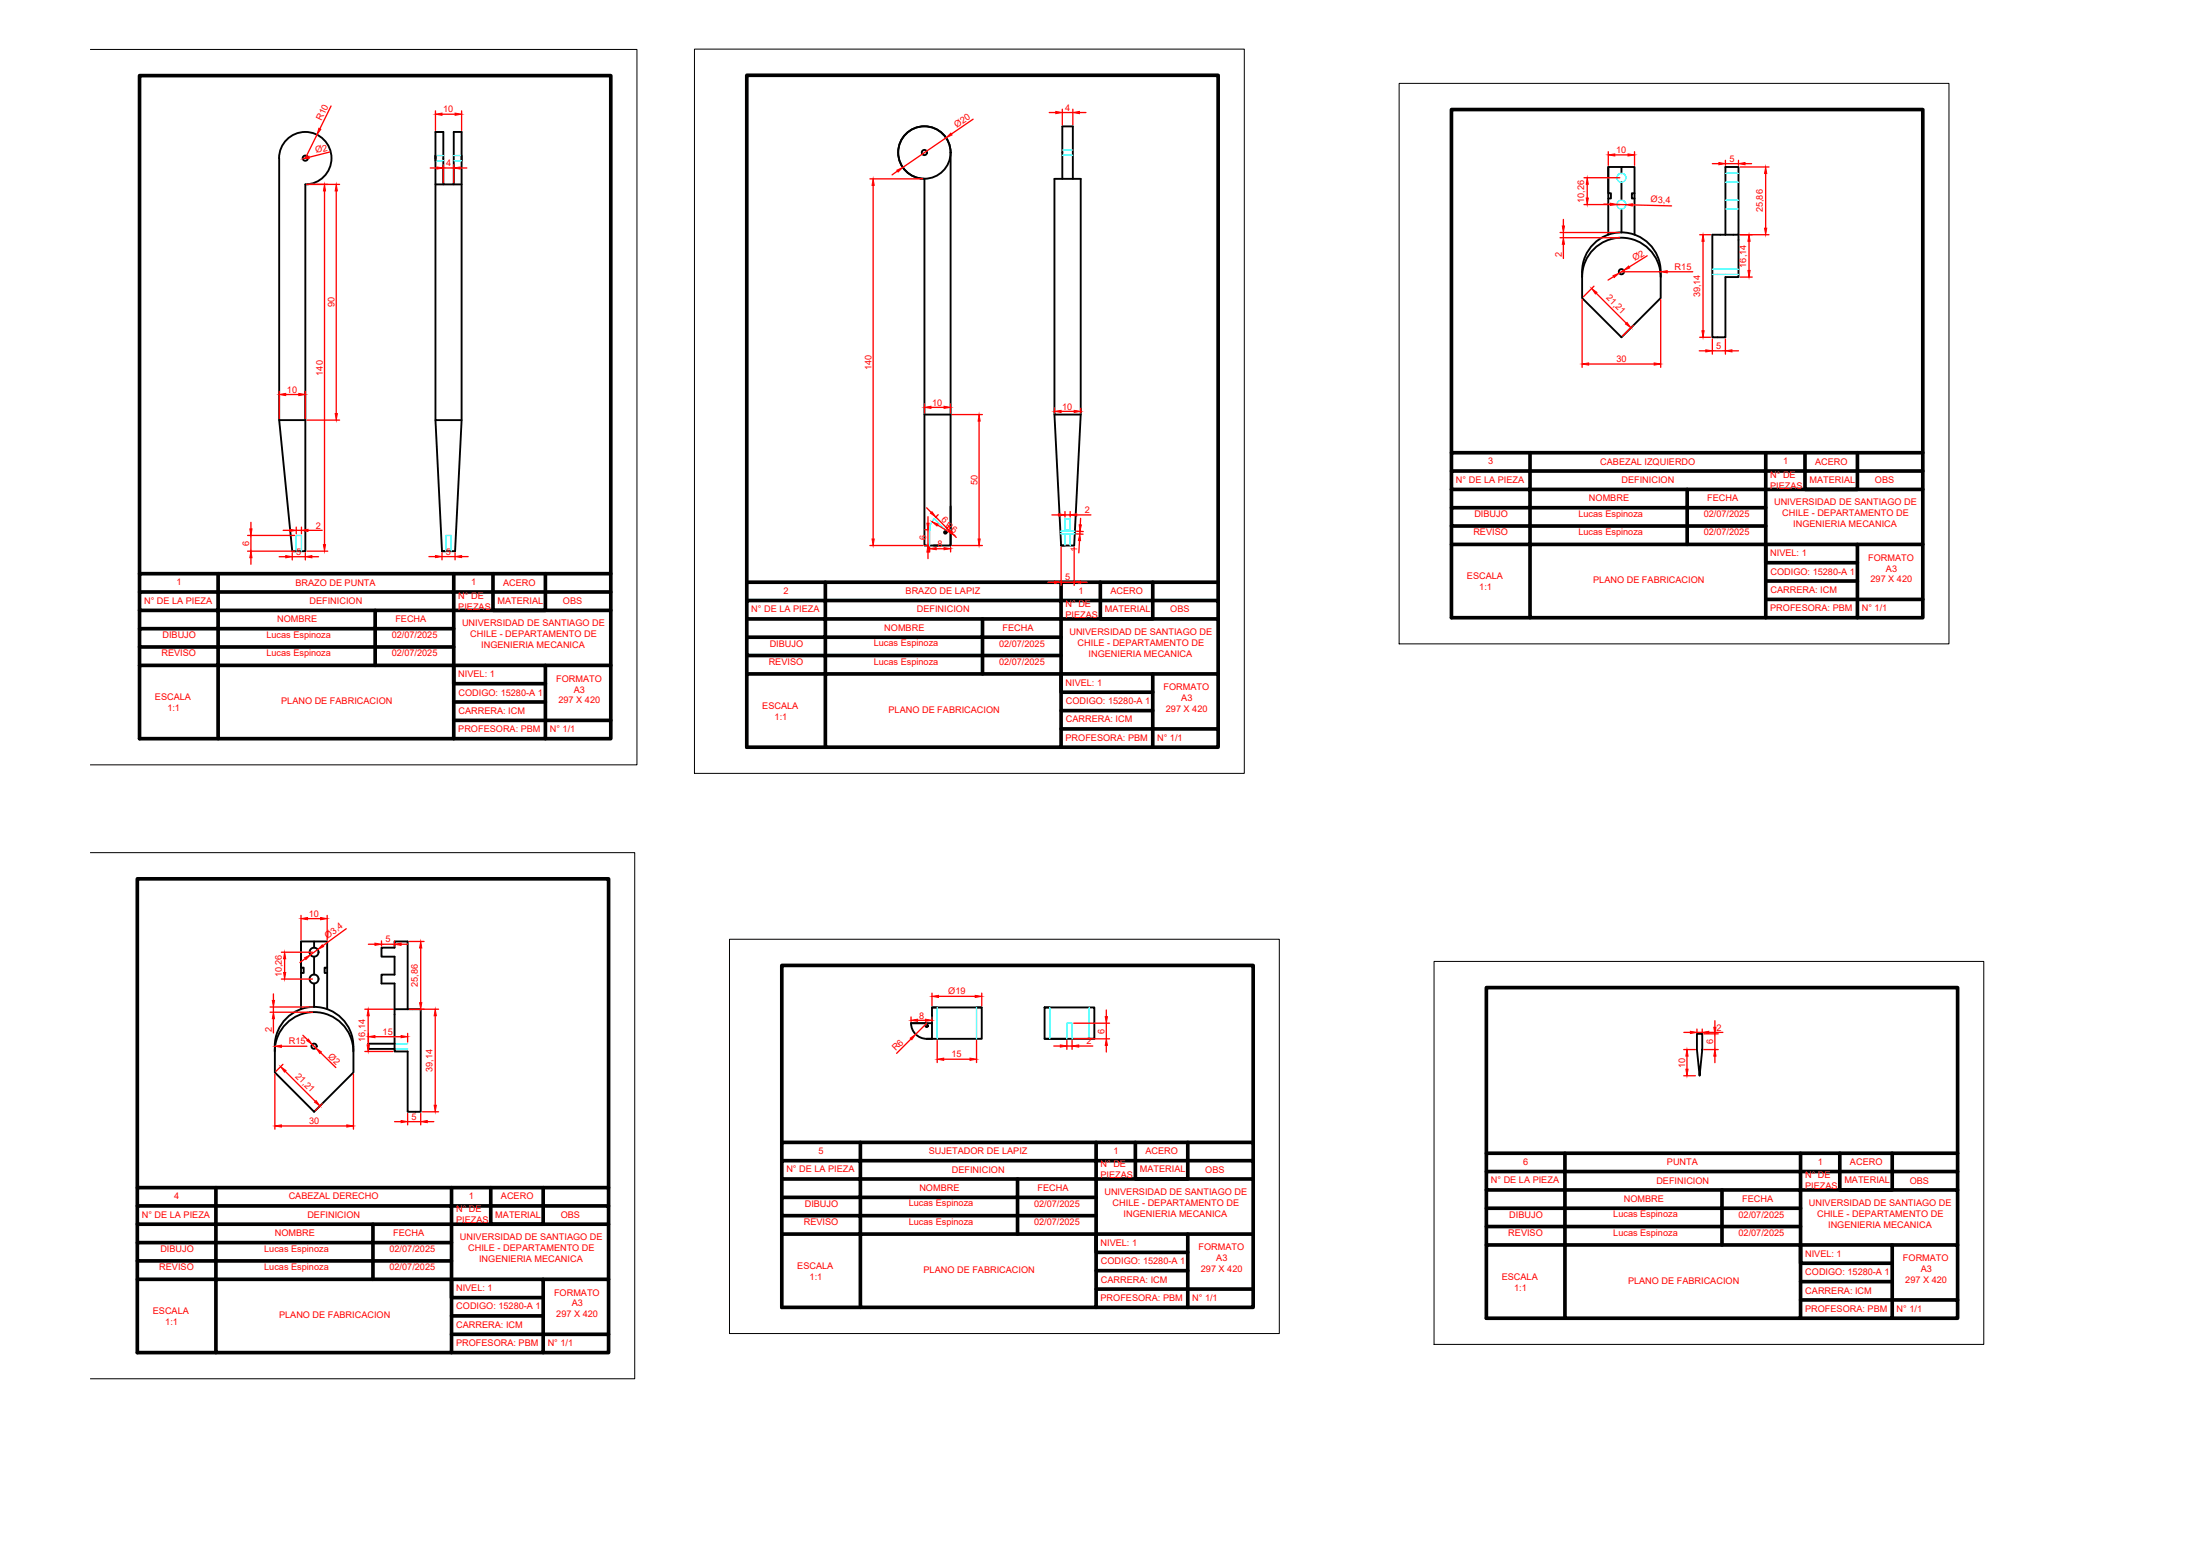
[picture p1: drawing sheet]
<svg xmlns="http://www.w3.org/2000/svg" width="420mm" height="297mm" viewBox="0 0 420 297" stroke-linecap="round" stroke-linejoin="round" font-family="sans-serif">
<!-- layer: margen -->
<g fill="none" stroke="#000" stroke-width=".7">
<path d="M277.2 89.9v-3.5h90v3.5M277.2 86.4v-65.5h90v65.5M277.2 93.4v3.5M292.2 86.4v3.5h45v3.5h30v10.5M322.2 93.4v3.5h-30v3.5h45M337.2 86.4v3.5h30v3.5M337.2 96.9h-15v7M344.7 86.4v7h10v-7M26.6 113v-3.5h90v3.5M26.6 109.5v-95.1h90v95.1M26.6 116.5v3.5M41.7 109.5v3.5h45v3.5h29.9v10.5"/>
<path d="M71.6 116.5v3.5h-29.9v3.5h45M86.7 109.5v3.5h29.9v3.5M94.1 109.5v7h10.1v-7M142.6 114.6v-3.5h90v3.5M142.6 111.1v-96.7h90v96.7M142.6 118.2v3.4M157.6 111.1v3.5h45v3.6h30v10.5M187.6 118.2v3.4h-30v3.5h45M202.6 111.1v3.5h30v3.6M210.1 111.1v7.1h10.1v-7.1M277.2 100.4v3.5M292.2 103.9h45v14h-45z"/>
<path d="M337.2 103.9v-10.5h-45v-3.5h-15v3.5h15v3.5h-15v3.5h15v3.5h-15v14h15M337.2 103.9h17.5v14h-17.5M337.2 114.4h30v3.5h-12.5M337.2 103.9v3.5h17.5M337.2 110.9h17.5M354.7 103.9h12.5v10.5M26.6 123.5v3.5M41.7 127h45v14h-45zM86.7 127v-10.5h-45v-3.5h-15.1v3.5h15.1v3.5h-15.1v3.5h15.1v3.5h-15.1v14h15.1M86.7 127h17.5v14h-17.5M86.7 137.5h29.9v3.5h-12.4M86.7 127v3.5h17.5"/>
<path d="M86.7 134h17.5M86.7 120h-15.1v7M104.2 127h12.4v10.5M142.6 125.1v3.6M157.6 128.7h45v13.9h-45zM202.6 128.7v-10.5h-45v-3.6h-15v3.6h15v3.4h-15v3.5h15v3.6h-15v13.9h15M202.6 128.7h17.6v13.9h-17.6M202.6 139.1h30v3.5h-12.4M202.6 128.7v3.4h17.6M202.6 135.7h17.6M202.6 121.6h-15v7.1M220.2 128.7h12.4v10.4"/>
<path d="M149.3 218.1v-33.8h90v33.8M164.3 218.1v3.5h45v3.5h30v10.5M209.3 218.1v3.5h30v3.5M216.8 218.1v7h10v-7M26.2 230.2v-3.5h90v3.5M26.2 226.7v-58.9h90v58.9M26.2 233.7v3.5M41.2 226.7v3.5h45v3.5h30v10.5M71.2 233.7v3.5h-30v3.5h45M86.2 226.7v3.5h30v3.5M86.2 237.2h-15v7M93.7 226.7v7h10v-7"/>
<path d="M149.3 221.6v-3.5h90v3.5M149.3 225.1v3.5M149.3 232.1v3.5M164.3 235.6h45v14h-45zM194.3 225.1v3.5h-30v3.5h45M209.3 235.6v-10.5h-45v-3.5h-15v3.5h15v3.5h-15v3.5h15v3.5h-15v14h15M209.3 235.6h17.5v14h-17.5M209.3 235.6v3.5h17.5M209.3 228.6h-15v7M226.8 235.6h12.5v10.5M283.9 223.6v-3.4h90v3.4M283.9 220.2v-31.7h90v31.7"/>
<path d="M283.9 227.2v3.5M283.9 234.1v3.6M298.9 237.7h45v14h-45zM298.9 220.2v3.4h45v3.6h30v10.5M328.9 227.2v3.5h-30v3.4h45M343.9 237.7v-10.5h-45v-3.6h-15v3.6h15v3.5h-15v3.4h15v3.6h-15v14h15M343.9 237.7h17.5v14h-17.5M343.9 237.7v3.5h17.5M343.9 220.2v3.4h30v3.6M343.9 230.7h-15v7M351.4 220.2v7h10v-7M361.4 237.7h12.5v10.5"/>
<path d="M26.2 240.7v3.5M41.2 244.2h45v14h-45zM86.2 244.2v-10.5h-45v-3.5h-15v3.5h15v3.5h-15v3.5h15v3.5h-15v14h15M86.2 244.2h17.5v14h-17.5M86.2 254.7h30v3.5h-12.5M86.2 244.2v3.5h17.5M86.2 251.2h17.5M103.7 244.2h12.5v10.5M209.3 246.1h30v3.5h-12.5M209.3 242.6h17.5M343.9 248.2h30v3.5h-12.5M343.9 244.7h17.5"/>
</g>
<!-- layer: contorno -->
<g fill="none" stroke="#000" stroke-width=".36">
<path d="M53.3 30.2a5 5 0 0 1 5-5 5 5 0 0 1 5 5 5 5 0 0 1-5 5v70h-2.5M53.3 30.2v50l2.5 25h.8M83.2 25.2h1.5v10h2v-10h1.5v55l-1.3 25h-2.5l-1.2-25M83.2 29.7v1M83.2 35.2h1.5M84.7 25.2h-1.5v55h5M86.7 35.2h1.5M88.2 29.7v1M181.5 29.1a5 5 0 0 0-5-5 5 5 0 0 0-5 5 5 5 0 0 0 5.1 5v70h2.4M181.5 29.1v50M202.9 24.1h2v10h-2zM202.9 34.1h-1.5v45h5"/>
<path d="M204.9 34.1h1.5v45l-1.3 25h-2.5l-1.2-25M307.1 31.9v5h.6v1h-.6M309.7 33.1v-1.2h2.5v12.9M309.7 31.9h-2.6v12.9M309.7 34.8v3.4M309.7 39.9v4.5M312.2 36.9h-.5v1h.5M302.2 51.9v5l7.5 7.5 7.5-7.5v-5M302.2 51.9a7.5 7.5 0 0 1 7.5-7.5 7.5 7.5 0 0 1 7.5 7.5M302.2 52.9a7.5 7.5 0 0 1 7.5-7.5 7.5 7.5 0 0 1 7.5 7.5M329.5 44.8v-12.9h2.5v12.9h-5v19.6h2.5v-11.5h2.5v-8.1M176.6 79.1h4.9"/>
<path d="M181.5 79.1v25h-2.5M53.3 80.2h5M181.5 96.6v7.5M178.3 104.1h.7M57.5 179.7v5h.5v1h-.5M60 179.7h-2.5v13M60 180.9v-1.2h2.5v13M60 182.6v3.5M60 187.7v4.5M62.5 184.7h-.5v1h.5M67.5 199.7a7.5 7.5 0 0 0-7.5-7.5 7.5 7.5 0 0 0-7.5 7.5v5l7.5 7.5 7.5-7.5v-5M75.4 192.7h4.9v19.5h-2.4v-11.5h-2.5v-13h-2.5v-1.6h2.5v-3.5h-2.5v-1.7h2.5v-1.2h2.5v13"/>
<path d="M75.4 199.2h-5v1h5M178 192.3h9.5v6h-10.5h1zM178 195.3h-4a2.99 2.99 0 0 0 3 3M178 192.3h1M186.5 192.3h1M199.5 192.3h9.5v6h-9.5zM199.5 192.3h1M199.5 198.3h4.3M208 198.3h1M324.1 197.4h1v3l-.5 5-.5-5zM52.5 200.7a7.5 7.5 0 0 1 7.5-7.5 7.5 7.5 0 0 1 7.5 7.5"/>
<circle cx="58.3" cy="30.2" r=".5"/>
<circle cx="176.5" cy="29.1" r="5"/>
<circle cx="176.5" cy="29.1" r=".5"/>
<circle cx="309.7" cy="51.9" r=".5"/>
<circle cx="180.5" cy="101.6" r=".24"/>
<circle cx="60" cy="181.8" r=".86"/>
<circle cx="60" cy="186.9" r=".86"/>
<circle cx="60" cy="199.7" r=".5"/>
<circle cx="177" cy="195.8" r=".24"/>
</g>
<!-- layer: segmento -->
<g fill="none" stroke="#0ff" stroke-width=".25">
<path d="M83.2 29.7h1.5M83.2 30.7h1.5M86.7 29.7h1.5M86.7 30.7h1.5M202.9 28.6h2M202.9 29.6h2M329.5 33.1h2.5M329.5 34.8h2.5M329.5 38.2h2.5M329.5 39.9h2.5M327 51.4h5M327 52.4h5"/>
<path d="M56.6 105.2v-3h1v3M85.2 105.2v-3h1v3M181.5 101.1h-.9l-2.2-2.1-.3 .4a2.97 2.97 0 0 0-.6 1.7v3M202.5 101.4h2.8M202.5 101.9h2.8M203.4 101.9v2.2M204.4 101.1v-2.1h-1v2.4v-.3h1v.3M204.4 101.9v2.2M75.4 199.2h2.5M179 192.3v6M186.5 192.3v6M200.5 192.3v6"/>
<path d="M203.8 198.3v-3h.9v3M208 192.3v6M75.4 200.2h2.5"/>
<circle cx="309.7" cy="39.1" r=".86"/>
<circle cx="309.7" cy="33.9" r=".86"/>
</g>
<!-- layer: dimensiones -->
<g fill="none" stroke="#f00" stroke-width=".25">
<path d="M58.6 35.2h6.3M60.5 25.7l-2.2 4.5M62 36.4v67.6M63 29l-3.9 1M63.2 20.2l-2.1 4.4M64.2 36.4v42.6M82.2 32.1h1.2M83.2 21.2v3.7M84.4 21.8h2.5M84.7 31.5v3.4M84.7 32.1h2M86.7 31.5v3.4"/>
<path d="M87.9 32.1h1.3M88.2 21.2v3.7M166.1 34.1h10.1M166.8 35.4v67.5M171.4 32.7l-1 .7M180.7 26.3l-8.3 5.7M185.8 22.8l-4.1 2.8M200.4 21.5h1.2M202.9 20.8v3M202.9 21.5h2M204.9 20.8v3M206.1 21.5h1.3"/>
<path d="M302.5 39.1h6.9M302.5 33.9h6.9M303.1 35.2v2.6M306.3 39h1.3M307.1 29v2.6M308.4 29.6h2.5M308.8 39l1.7 .1M311.8 39.1l7.4 .2M312.2 29v2.6M327 31.2h1.3M329.5 30.6v1M329.5 31.2h2.5"/>
<path d="M332 30.6v1M332.3 31.9h5.5M333.3 31.2h1.2M337.2 33.1v10.5M297.9 44.4h11.5M297.9 45.4h11.5M298.6 41.9v1.2M298.6 44.4v1M298.6 46.6v2.7M302.2 57.2v12.9M304.4 54.6l-2 2.1M304.8 56l5.8 5.7"/>
<path d="M308.2 52.8l-1.1 .7M309.7 51.9h7.5M310.1 51.6l-.9 .6M314.6 48.8l-3.4 2.2M317.2 57.2v12.9M318.4 51.9h4.9M324.6 44.8h2.1M325.2 46.1v17M332.3 44.8h5.5M332.3 52.9h2.3M334 46.1v5.5M53.3 74.7v5.2"/>
<path d="M54.6 75.3h2.5M58.3 74.7v5.2M176.6 77.1v1.7M177.8 77.8h2.5M181.5 77.1v1.7M181.9 79.1h5.7M201.4 77.9v.9M202.6 78.5h2.5M206.4 77.9v.9M303.4 69.5h12.5M311.9 62.1l-2 2.1M324.5 67h1.3"/>
<path d="M324.6 64.4h2.1M327 64.7v2.9M327 67h2.5M329.5 64.7v2.9M330.8 67h1.2M47.9 99.7v1.3M58.6 80.2h6.3M177 96.9l.8 .9M177.2 98.6v1.3M178.7 98.7l2.1 2.1M179.2 98.3l-.6 .5M187 80.4v22.5"/>
<path d="M200.9 98.3h1.2M203.4 97.7v1M203.4 98.3h1M204.4 97.7v1M205.6 98.3h2.7M206.4 99l-.1 1.2M47.3 105.2h9M47.3 102.2h9M47.9 102.2v3M47.9 106.5v1.2M53.3 106.3h1.3M54.1 101.2h1.2"/>
<path d="M55.8 105.5v1.4M55.8 106.3h2.5M56.6 100.6v1.3M56.6 101.2h1M57.6 100.6v1.3M58.3 105.5v1.4M58.6 105.2h4M58.8 101.2h2.7M59.6 106.3h1.2M81.9 106.3h1.3M84.4 105.5v1.4M84.4 106.3h2.5"/>
<path d="M86.9 105.5v1.4M88.2 106.3h1.2M166.1 104.1h10.1M176.6 101.1h.6v3h-.6M177.2 105.4v1.2M177.5 104.5v.9M178.8 104.8h1.5M179 100.2l3.4 2M181.3 100.4l-.5 .5M181.5 104.5v.9M181.7 101.7l.9 .9M181.9 104.1h5.7"/>
<path d="M200.1 111.1h1.3M202.6 104.5v7.3M202.6 111.1h2.5M205.1 104.5v7.3M205.6 101.9l1.2 .1M205.6 101.4l1.3 .1M206.2 103.2l-.2 2.3M206.2 101.5v.4M206.4 111.1h1.2M57.5 174.8v4.6M58.7 175.4h2.5M62.5 174.8v4.6"/>
<path d="M66.1 177.3l-4.4 3.2M72.9 179.6v1M75.4 179.6v1M78.2 179.7h2.8M51.6 192.2h8.1M51.6 193.2h8.1M52.2 189.7v1.3M52.2 192.2v1M52.2 194.5v2.7M53.7 181.8h6M53.7 186.9h6M53.7 199.7h4.9"/>
<path d="M54.4 183v2.7M57.8 197.6l.9 .9M58.3 183l-1 .7M59.6 199.4l.7 .7M60.7 181.3l-1.4 1M69.7 192.7h5.3M70.3 193.9v5.6M70.4 197.3v1.6M70.4 180.3h1.2M71.6 197.9h5M72.9 180.3h2.5M76.6 180.3h1.3"/>
<path d="M77.9 197.3v1.6M78.2 192.7h5.6M80.3 181v10.4M83.1 193.9v17.1M174 198.3l-2.8 2.8M174 194.1v.9M175.2 194.8h1.5M177 195.3l-2.1 2.1M178 189.6v2.4M178 194.1v.9M179 198.6v4.2M179.2 190.2h7"/>
<path d="M186.5 198.6v4.2M187.5 189.6v2.4M201.3 199.7h1.2M203.8 198.6v1.7M203.8 199.7h.9M204.7 198.6v1.7M205.1 195.3h6.8M205.1 198.3h6.8M206 199.7h2.7M211.3 192.8v1.3M211.3 195.3v3M211.3 199.6v1.2"/>
<path d="M321.6 197.1h1.2M324.1 196.4v.6M324.1 197.1h1M325.1 196.4v.6M325.4 197.4h2.7M326.3 197.1h2.7M327.5 194.9v1.2M327.5 197.4v3M52.5 205v10.6M53.7 214.9h12.5M54 203.2l-1.3 1.3M54.5 204.5l5.7 5.7"/>
<path d="M61.2 201l2.9 2.8M61.5 210.7l-1.3 1.3M67.5 205v10.6M69.7 200.7h5.3M75.4 214.1h1.2M77.9 212.6v2.1M77.9 214.1h2.4M80.3 212.6v2.1M80.7 212.2h3.1M81.6 214.1h1.2M180.2 202.2h5.1M321.6 200.4h2.2"/>
<path d="M321.6 205.4h2.2M322.2 201.6v2.5M325.4 200.4h2.7M327.5 201.6v1.3"/>
</g>
<g fill="#f00" stroke="#f00" stroke-width=".19">
<path d="M60.9 24.5l.4 .2-.8 1z"/>
<path d="M57.8 30.3l1.2-.5 .1 .4z"/>
<path d="M61.8 104h.4l-.2 1.2z"/>
<path d="M62 35.2l.2 1.2h-.4z"/>
<path d="M57.1 75.1l1.2 .2-1.2 .2z"/>
<path d="M53.3 75.3l1.3-.2v.4z"/>
<path d="M58.3 106.3l1.3-.2v.4z"/>
<path d="M54.6 106.1l1.2 .2-1.2 .2z"/>
<path d="M55.3 101l1.3 .2-1.3 .3z"/>
<path d="M57.6 101.2l1.2-.2v.5z"/>
<path d="M47.7 101h.4l-.2 1.2z"/>
<path d="M47.9 105.2l.2 1.3h-.4z"/>
<path d="M64.2 35.2l.2 1.2h-.4z"/>
<path d="M64 79h.4l-.2 1.2z"/>
<path d="M83.2 21.8l1.2-.2v.4z"/>
<path d="M86.9 21.6l1.3 .2-1.3 .2z"/>
<path d="M83.4 31.9l1.3 .2-1.3 .2z"/>
<path d="M86.7 32.1l1.2-.2v.4z"/>
<path d="M83.2 106l1.2 .3-1.2 .1z"/>
<path d="M86.9 106.3l1.3-.3v.4z"/>
<path d="M201.6 21.3l1.3 .2-1.3 .2z"/>
<path d="M204.9 21.5l1.2-.2v.4z"/>
<path d="M166.5 102.9h.5l-.2 1.2z"/>
<path d="M166.8 34.1l.2 1.3h-.5z"/>
<path d="M176.6 77.8l1.2-.2v.4z"/>
<path d="M180.3 77.6l1.2 .2-1.2 .2z"/>
<path d="M171.3 32.5l1.1-.5-.9 .9z"/>
<path d="M180.7 26.3l.9-.9 .2 .4z"/>
<path d="M186.8 102.9h.4l-.2 1.2z"/>
<path d="M187 79.1l.2 1.3h-.4z"/>
<path d="M177.5 104.8l1.3-.3v.4z"/>
<path d="M180.3 104.5l1.2 .3-1.2 .1z"/>
<path d="M178 99.6l1.2 .5-.3 .3z"/>
<path d="M180.8 100.8l1.1 .8-.3 .3z"/>
<path d="M177.7 98l.3-.3 .7 1z"/>
<path d="M177 99.9h.4l-.2 1.2z"/>
<path d="M177.2 104.1l.2 1.3h-.4z"/>
<path d="M202.1 98.1l1.3 .2-1.3 .2z"/>
<path d="M204.4 98.3l1.2-.2v.4z"/>
<path d="M206.1 100.2h.4l-.3 1.3z"/>
<path d="M206.2 101.9l.2 1.3h-.4z"/>
<path d="M201.4 110.9l1.2 .2-1.2 .3z"/>
<path d="M205.1 111.1l1.3-.2v.5z"/>
<path d="M201.4 78.5l1.2-.2v.4z"/>
<path d="M205.1 78.3l1.3 .2-1.3 .2z"/>
<path d="M307.1 29.6l1.3-.2v.4z"/>
<path d="M310.9 29.4l1.3 .2-1.3 .2z"/>
<path d="M328.3 31l1.2 .2-1.2 .3z"/>
<path d="M332 31.2l1.3-.2v.5z"/>
<path d="M317.2 51.9l1.2-.2v.4z"/>
<path d="M315.9 69.3l1.3 .2-1.3 .2z"/>
<path d="M302.2 69.5l1.2-.2v.4z"/>
<path d="M310.4 61.8l.3-.2 .8 1z"/>
<path d="M304 55.1l1 .7-.3 .3z"/>
<path d="M308.1 52.6l1.1-.4-.9 .8z"/>
<path d="M310.1 51.6l.9-.8 .3 .3z"/>
<path d="M307.6 38.8l1.2 .2-1.2 .2z"/>
<path d="M310.5 39.1l1.3-.2-.1 .4z"/>
<path d="M302.9 37.8h.4l-.2 1.3z"/>
<path d="M303.1 33.9l.2 1.3h-.4z"/>
<path d="M298.4 43.1h.4l-.2 1.3z"/>
<path d="M298.6 45.4l.2 1.2h-.4z"/>
<path d="M325.8 66.8l1.2 .2-1.2 .2z"/>
<path d="M329.5 67l1.3-.2v.4z"/>
<path d="M325.2 44.8l.3 1.3h-.5z"/>
<path d="M325 63.1h.5l-.3 1.3z"/>
<path d="M337.2 31.9l.2 1.2h-.4z"/>
<path d="M337 43.6h.4l-.2 1.2z"/>
<path d="M334 44.8l.2 1.3h-.4z"/>
<path d="M333.8 51.6h.4l-.2 1.3z"/>
<path d="M70.4 197.9l1.2-.2v.4z"/>
<path d="M76.6 197.7l1.3 .2-1.3 .2z"/>
<path d="M71.6 180l1.3 .3-1.3 .2z"/>
<path d="M75.4 180.3l1.2-.3v.5z"/>
<path d="M58.2 182.8l1.1-.5-.9 .9z"/>
<path d="M61.6 180.4l.2 .3-1.1 .6z"/>
<path d="M57.5 175.4l1.2-.2v.4z"/>
<path d="M61.2 175.2l1.3 .2-1.3 .2z"/>
<path d="M54.4 181.8l.2 1.2h-.4z"/>
<path d="M54.2 185.7h.4l-.2 1.2z"/>
<path d="M60.1 210.4l.3-.3 .7 1z"/>
<path d="M53.6 203.6l1 .8-.3 .3z"/>
<path d="M52.5 214.9l1.2-.2v.5z"/>
<path d="M66.2 214.7l1.3 .2-1.3 .3z"/>
<path d="M58.6 198.6l.3-.2 .7 1z"/>
<path d="M60.3 200.1l1.1 .7-.3 .3z"/>
<path d="M52.5 199.7l1.2-.2v.4z"/>
<path d="M52 191h.4l-.2 1.2z"/>
<path d="M52.2 193.2l.2 1.3h-.4z"/>
<path d="M83.1 192.7l.2 1.2h-.4z"/>
<path d="M82.9 211h.4l-.2 1.2z"/>
<path d="M76.6 213.9l1.3 .2-1.3 .2z"/>
<path d="M80.3 214.1l1.3-.2v.4z"/>
<path d="M80.3 179.7l.3 1.3h-.5z"/>
<path d="M80.1 191.4h.5l-.3 1.3z"/>
<path d="M70.3 192.7l.2 1.2h-.4z"/>
<path d="M70.1 199.5h.4l-.2 1.2z"/>
<path d="M178 190.2l1.2-.2v.4z"/>
<path d="M186.2 190l1.3 .2-1.3 .2z"/>
<path d="M179 202.2l1.2-.2v.4z"/>
<path d="M185.3 202l1.2 .2-1.2 .2z"/>
<path d="M202.5 199.5l1.3 .2-1.3 .2z"/>
<path d="M204.7 199.7l1.3-.2v.4z"/>
<path d="M211.1 194.1h.4l-.2 1.2z"/>
<path d="M211.3 198.3l.2 1.3h-.4z"/>
<path d="M173.8 198.2l1.1-.8-.8 1.1z"/>
<path d="M176.7 194.6l1.3 .2-1.3 .2z"/>
<path d="M174 194.8l1.2-.2v.4z"/>
<path d="M322.8 196.9l1.3 .2-1.3 .2z"/>
<path d="M325.1 197.1l1.2-.2v.4z"/>
<path d="M327.3 196.1h.4l-.2 1.3z"/>
<path d="M327.5 200.4l.2 1.2h-.4z"/>
<path d="M322.2 200.4l.2 1.2h-.4z"/>
<path d="M322 204.1h.4l-.2 1.3z"/>
</g>
<!-- layer: margen -->
<path d="M17.3 9.4h104.3v136.6h-104.3M132.6 9.4h105v138.2h-105zM267.2 15.9h105v107h-105zM17.3 162.8h103.9v100.4h-103.9M139.3 179.3h105v75.3h-105zM273.9 183.5h105v73.1h-105z" fill="none" stroke="#000" stroke-width=".19"/>
<g font-size="1.7" fill="#f00">
<text x="61.4" y="23.2" transform="rotate(-64 61.4 23.2)">R10</text>
<text x="84.6" y="21.5">10</text>
<text x="203.4" y="21.2">4</text>
<text x="60.4" y="29.3" transform="rotate(-14 60.4 29.3)">Ø2</text>
<text x="182.7" y="24.4" transform="rotate(-34 182.7 24.4)">Ø20</text>
<text x="308.6" y="29.3">10</text>
<text x="85.2" y="31.8">4</text>
<text x="330.3" y="30.9">5</text>
<text x="302.6" y="38.7" transform="rotate(-90 302.6 38.7)">10,26</text>
<text x="315.2" y="38.7" transform="rotate(2 315.2 38.7)">Ø3,4</text>
<text x="336.7" y="40.5" transform="rotate(-90 336.7 40.5)">25,86</text>
<text x="298.3" y="49.1" transform="rotate(-90 298.3 49.1)">2</text>
<text x="312.2" y="49.9" transform="rotate(-31 312.2 49.9)">Ø2</text>
<text x="319.8" y="51.6">R15</text>
<text x="333.5" y="51.1" transform="rotate(-90 333.5 51.1)">16,14</text>
<text x="63.9" y="58.7" transform="rotate(-90 63.9 58.7)">90</text>
<text x="306.7" y="57" transform="rotate(45 306.7 57)">21,21</text>
<text x="324.7" y="56.8" transform="rotate(-90 324.7 56.8)">39,14</text>
<text x="61.6" y="71.7" transform="rotate(-90 61.6 71.7)">140</text>
<text x="166.4" y="70.7" transform="rotate(-90 166.4 70.7)">140</text>
<text x="308.7" y="69.2">30</text>
<text x="327.8" y="66.7">5</text>
<text x="54.8" y="75">10</text>
<text x="178" y="77.4">10</text>
<text x="202.9" y="78.2">10</text>
<text x="284.2" y="88.7">3</text>
<text x="305.6" y="88.7">CABEZAL IZQUIERDO</text>
<text x="340.5" y="88.7">1</text>
<text x="346.6" y="88.7">ACERO</text>
<text x="186.7" y="92.6" transform="rotate(-90 186.7 92.6)">50</text>
<text x="278.1" y="92.2">N° DE LA PIEZA</text>
<text x="303.5" y="95.7">NOMBRE</text>
<text x="309.7" y="92.2">DEFINICION</text>
<text x="326.1" y="95.7">FECHA</text>
<text x="338.1" y="91.2">N° DE</text>
<text x="338.1" y="93.3">PIEZAS</text>
<text x="345.6" y="92.2">MATERIAL</text>
<text x="358.1" y="92.2">OBS</text>
<text x="60.3" y="100.9">2</text>
<text x="179.7" y="99.2" transform="rotate(46 179.7 99.2)">6</text>
<text x="180.4" y="100.7" transform="rotate(31 180.4 100.7)">R6</text>
<text x="207.2" y="98">2</text>
<text x="281.6" y="98.7">DIBUJO</text>
<text x="301.5" y="98.7">Lucas Espinoza</text>
<text x="325.4" y="98.7">02/07/2025</text>
<text x="338.8" y="96.5">UNIVERSIDAD DE SANTIAGO DE</text>
<text x="340.4" y="98.6">CHILE - DEPARTAMENTO DE</text>
<text x="342.5" y="100.7">INGENIERIA MECANICA</text>
<text x="47.6" y="104.2" transform="rotate(-90 47.6 104.2)">6</text>
<text x="56.6" y="105.9">5</text>
<text x="85.2" y="105.9">5</text>
<text x="176.9" y="103.1" transform="rotate(-90 176.9 103.1)">6</text>
<text x="179.1" y="104.4">8</text>
<text x="205.7" y="105.4" transform="rotate(-87 205.7 105.4)">1</text>
<text x="281.4" y="102.2">REVISO</text>
<text x="301.5" y="102.2">Lucas Espinoza</text>
<text x="325.4" y="102.2">02/07/2025</text>
<text x="338.1" y="106.2">NIVEL: 1</text>
<text x="356.8" y="107">FORMATO</text>
<text x="33.7" y="111.8">1</text>
<text x="56.4" y="111.8">BRAZO DE PUNTA</text>
<text x="90" y="111.8">1</text>
<text x="96.1" y="111.8">ACERO</text>
<text x="149.6" y="113.4">2</text>
<text x="173" y="113.4">BRAZO DE LAPIZ</text>
<text x="203.4" y="110.8">5</text>
<text x="206" y="113.4">1</text>
<text x="212.1" y="113.4">ACERO</text>
<text x="280.2" y="110.6">ESCALA</text>
<text x="282.5" y="112.7">1:1</text>
<text x="304.3" y="111.3">PLANO DE FABRICACION</text>
<text x="338.1" y="109.7">CODIGO: 15280-A 1</text>
<text x="338.1" y="113.2">CARRERA: ICM</text>
<text x="357.2" y="111.2">297 X 420</text>
<text x="360.2" y="109.1">A3</text>
<text x="27.5" y="115.3">N° DE LA PIEZA</text>
<text x="52.9" y="118.8">NOMBRE</text>
<text x="59.1" y="115.3">DEFINICION</text>
<text x="75.5" y="118.8">FECHA</text>
<text x="87.5" y="114.3">N° DE</text>
<text x="87.5" y="116.4">PIEZAS</text>
<text x="88.2" y="119.6">UNIVERSIDAD DE SANTIAGO DE</text>
<text x="95" y="115.3">MATERIAL</text>
<text x="107.5" y="115.3">OBS</text>
<text x="143.5" y="116.9">N° DE LA PIEZA</text>
<text x="175.1" y="116.9">DEFINICION</text>
<text x="203.5" y="115.9">N° DE</text>
<text x="203.5" y="118">PIEZAS</text>
<text x="211" y="116.9">MATERIAL</text>
<text x="223.5" y="116.9">OBS</text>
<text x="338.1" y="116.7">PROFESORA: PBM</text>
<text x="355.6" y="116.7">N° 1/1</text>
<text x="30.8" y="125.3">REVISO</text>
<text x="31" y="121.8">DIBUJO</text>
<text x="50.9" y="121.8">Lucas Espinoza</text>
<text x="50.9" y="125.3">Lucas Espinoza</text>
<text x="74.8" y="121.8">02/07/2025</text>
<text x="74.8" y="125.3">02/07/2025</text>
<text x="89.8" y="121.7">CHILE - DEPARTAMENTO DE</text>
<text x="91.9" y="123.8">INGENIERIA MECANICA</text>
<text x="147" y="123.4">DIBUJO</text>
<text x="166.9" y="123.4">Lucas Espinoza</text>
<text x="168.9" y="120.4">NOMBRE</text>
<text x="190.8" y="123.4">02/07/2025</text>
<text x="191.5" y="120.4">FECHA</text>
<text x="204.2" y="121.2">UNIVERSIDAD DE SANTIAGO DE</text>
<text x="205.8" y="123.3">CHILE - DEPARTAMENTO DE</text>
<text x="207.9" y="125.4">INGENIERIA MECANICA</text>
<text x="87.5" y="129.3">NIVEL: 1</text>
<text x="106.2" y="130.1">FORMATO</text>
<text x="146.8" y="126.9">REVISO</text>
<text x="166.9" y="126.9">Lucas Espinoza</text>
<text x="190.8" y="126.9">02/07/2025</text>
<text x="203.5" y="130.9">NIVEL: 1</text>
<text x="222.2" y="131.7">FORMATO</text>
<text x="29.6" y="133.7">ESCALA</text>
<text x="32" y="135.8">1:1</text>
<text x="53.7" y="134.4">PLANO DE FABRICACION</text>
<text x="87.6" y="132.8">CODIGO: 15280-A 1</text>
<text x="87.6" y="136.3">CARRERA: ICM</text>
<text x="106.7" y="134.3">297 X 420</text>
<text x="109.6" y="132.2">A3</text>
<text x="145.6" y="135.3">ESCALA</text>
<text x="147.9" y="137.4">1:1</text>
<text x="169.7" y="136.1">PLANO DE FABRICACION</text>
<text x="203.6" y="134.4">CODIGO: 15280-A 1</text>
<text x="203.6" y="137.9">CARRERA: ICM</text>
<text x="222.7" y="135.9">297 X 420</text>
<text x="225.6" y="133.8">A3</text>
<text x="87.5" y="139.8">PROFESORA: PBM</text>
<text x="105" y="139.8">N° 1/1</text>
<text x="203.5" y="141.4">PROFESORA: PBM</text>
<text x="221" y="141.4">N° 1/1</text>
<text x="59" y="175">10</text>
<text x="62.6" y="179.2" transform="rotate(-36 62.6 179.2)">Ø3,4</text>
<text x="73.6" y="179.9">5</text>
<text x="53.8" y="186.6" transform="rotate(-90 53.8 186.6)">10,26</text>
<text x="79.8" y="188.4" transform="rotate(-90 79.8 188.4)">25,86</text>
<text x="181.1" y="189.8">Ø19</text>
<text x="51.9" y="196.9" transform="rotate(-90 51.9 196.9)">2</text>
<text x="73.1" y="197.6">15</text>
<text x="175.5" y="194.4">8</text>
<text x="210.9" y="197.3" transform="rotate(-90 210.9 197.3)">6</text>
<text x="327.9" y="196.8">2</text>
<text x="55.2" y="199.4">R15</text>
<text x="62.6" y="201.7" transform="rotate(44 62.6 201.7)">Ø2</text>
<text x="69.7" y="198.9" transform="rotate(-90 69.7 198.9)">16,14</text>
<text x="171.1" y="200.7" transform="rotate(-45 171.1 200.7)">R6</text>
<text x="181.7" y="201.9">15</text>
<text x="207.5" y="199.4">2</text>
<text x="321.8" y="203.9" transform="rotate(-90 321.8 203.9)">10</text>
<text x="327.2" y="199.3" transform="rotate(-90 327.2 199.3)">6</text>
<text x="56.3" y="205.5" transform="rotate(45 56.3 205.5)">21,21</text>
<text x="82.6" y="204.6" transform="rotate(-90 82.6 204.6)">39,14</text>
<text x="59" y="214.6">30</text>
<text x="78.6" y="213.8">5</text>
<text x="156.3" y="220.3">5</text>
<text x="177.4" y="220.3">SUJETADOR DE LAPIZ</text>
<text x="212.6" y="220.3">1</text>
<text x="218.8" y="220.3">ACERO</text>
<text x="150.2" y="223.8">N° DE LA PIEZA</text>
<text x="175.6" y="227.4">NOMBRE</text>
<text x="181.8" y="223.8">DEFINICION</text>
<text x="198.2" y="227.4">FECHA</text>
<text x="210.2" y="222.8">N° DE</text>
<text x="210.2" y="224.9">PIEZAS</text>
<text x="217.7" y="223.8">MATERIAL</text>
<text x="230.2" y="223.8">OBS</text>
<text x="284.7" y="225.9">N° DE LA PIEZA</text>
<text x="290.9" y="222.4">6</text>
<text x="316.3" y="225.9">DEFINICION</text>
<text x="318.3" y="222.4">PUNTA</text>
<text x="344.7" y="224.9">N° DE</text>
<text x="344.7" y="227">PIEZAS</text>
<text x="347.2" y="222.4">1</text>
<text x="352.2" y="225.9">MATERIAL</text>
<text x="353.3" y="222.4">ACERO</text>
<text x="364.7" y="225.9">OBS</text>
<text x="27.1" y="232.5">N° DE LA PIEZA</text>
<text x="33.3" y="229">4</text>
<text x="55.1" y="229">CABEZAL DERECHO</text>
<text x="58.7" y="232.5">DEFINICION</text>
<text x="87.1" y="231.5">N° DE</text>
<text x="87.1" y="233.6">PIEZAS</text>
<text x="89.5" y="229">1</text>
<text x="94.6" y="232.5">MATERIAL</text>
<text x="95.7" y="229">ACERO</text>
<text x="107.1" y="232.5">OBS</text>
<text x="153.5" y="233.8">REVISO</text>
<text x="153.7" y="230.3">DIBUJO</text>
<text x="173.6" y="230.3">Lucas Espinoza</text>
<text x="173.6" y="233.8">Lucas Espinoza</text>
<text x="197.5" y="230.3">02/07/2025</text>
<text x="197.5" y="233.8">02/07/2025</text>
<text x="210.9" y="228.1">UNIVERSIDAD DE SANTIAGO DE</text>
<text x="212.5" y="230.2">CHILE - DEPARTAMENTO DE</text>
<text x="214.6" y="232.3">INGENIERIA MECANICA</text>
<text x="288.2" y="232.4">DIBUJO</text>
<text x="308.1" y="232.4">Lucas Espinoza</text>
<text x="310.1" y="229.4">NOMBRE</text>
<text x="332" y="232.4">02/07/2025</text>
<text x="332.7" y="229.4">FECHA</text>
<text x="345.5" y="230.2">UNIVERSIDAD DE SANTIAGO DE</text>
<text x="347" y="232.3">CHILE - DEPARTAMENTO DE</text>
<text x="30.6" y="239">DIBUJO</text>
<text x="50.5" y="239">Lucas Espinoza</text>
<text x="52.5" y="236">NOMBRE</text>
<text x="74.4" y="239">02/07/2025</text>
<text x="75.1" y="236">FECHA</text>
<text x="87.8" y="236.8">UNIVERSIDAD DE SANTIAGO DE</text>
<text x="89.4" y="238.9">CHILE - DEPARTAMENTO DE</text>
<text x="210.2" y="237.8">NIVEL: 1</text>
<text x="228.9" y="238.7">FORMATO</text>
<text x="288.1" y="235.9">REVISO</text>
<text x="308.1" y="235.9">Lucas Espinoza</text>
<text x="332" y="235.9">02/07/2025</text>
<text x="344.7" y="239.9">NIVEL: 1</text>
<text x="349.1" y="234.4">INGENIERIA MECANICA</text>
<text x="30.4" y="242.5">REVISO</text>
<text x="50.5" y="242.5">Lucas Espinoza</text>
<text x="74.4" y="242.5">02/07/2025</text>
<text x="91.5" y="241">INGENIERIA MECANICA</text>
<text x="152.3" y="242.3">ESCALA</text>
<text x="154.6" y="244.3">1:1</text>
<text x="176.4" y="243">PLANO DE FABRICACION</text>
<text x="210.2" y="241.3">CODIGO: 15280-A 1</text>
<text x="210.2" y="244.9">CARRERA: ICM</text>
<text x="229.3" y="242.8">297 X 420</text>
<text x="232.3" y="240.7">A3</text>
<text x="286.8" y="244.3">ESCALA</text>
<text x="310.9" y="245.1">PLANO DE FABRICACION</text>
<text x="344.8" y="243.4">CODIGO: 15280-A 1</text>
<text x="363.4" y="240.7">FORMATO</text>
<text x="363.9" y="244.9">297 X 420</text>
<text x="366.8" y="242.8">A3</text>
<text x="29.2" y="250.9">ESCALA</text>
<text x="53.3" y="251.6">PLANO DE FABRICACION</text>
<text x="87.1" y="246.5">NIVEL: 1</text>
<text x="87.1" y="250">CODIGO: 15280-A 1</text>
<text x="105.8" y="247.3">FORMATO</text>
<text x="106.2" y="251.5">297 X 420</text>
<text x="109.2" y="249.4">A3</text>
<text x="210.2" y="248.3">PROFESORA: PBM</text>
<text x="227.7" y="248.3">N° 1/1</text>
<text x="289.2" y="246.4">1:1</text>
<text x="344.7" y="250.4">PROFESORA: PBM</text>
<text x="344.8" y="246.9">CARRERA: ICM</text>
<text x="362.2" y="250.4">N° 1/1</text>
<text x="31.6" y="253">1:1</text>
<text x="87.1" y="257">PROFESORA: PBM</text>
<text x="87.1" y="253.5">CARRERA: ICM</text>
<text x="104.6" y="257">N° 1/1</text>
</g>
</svg>
